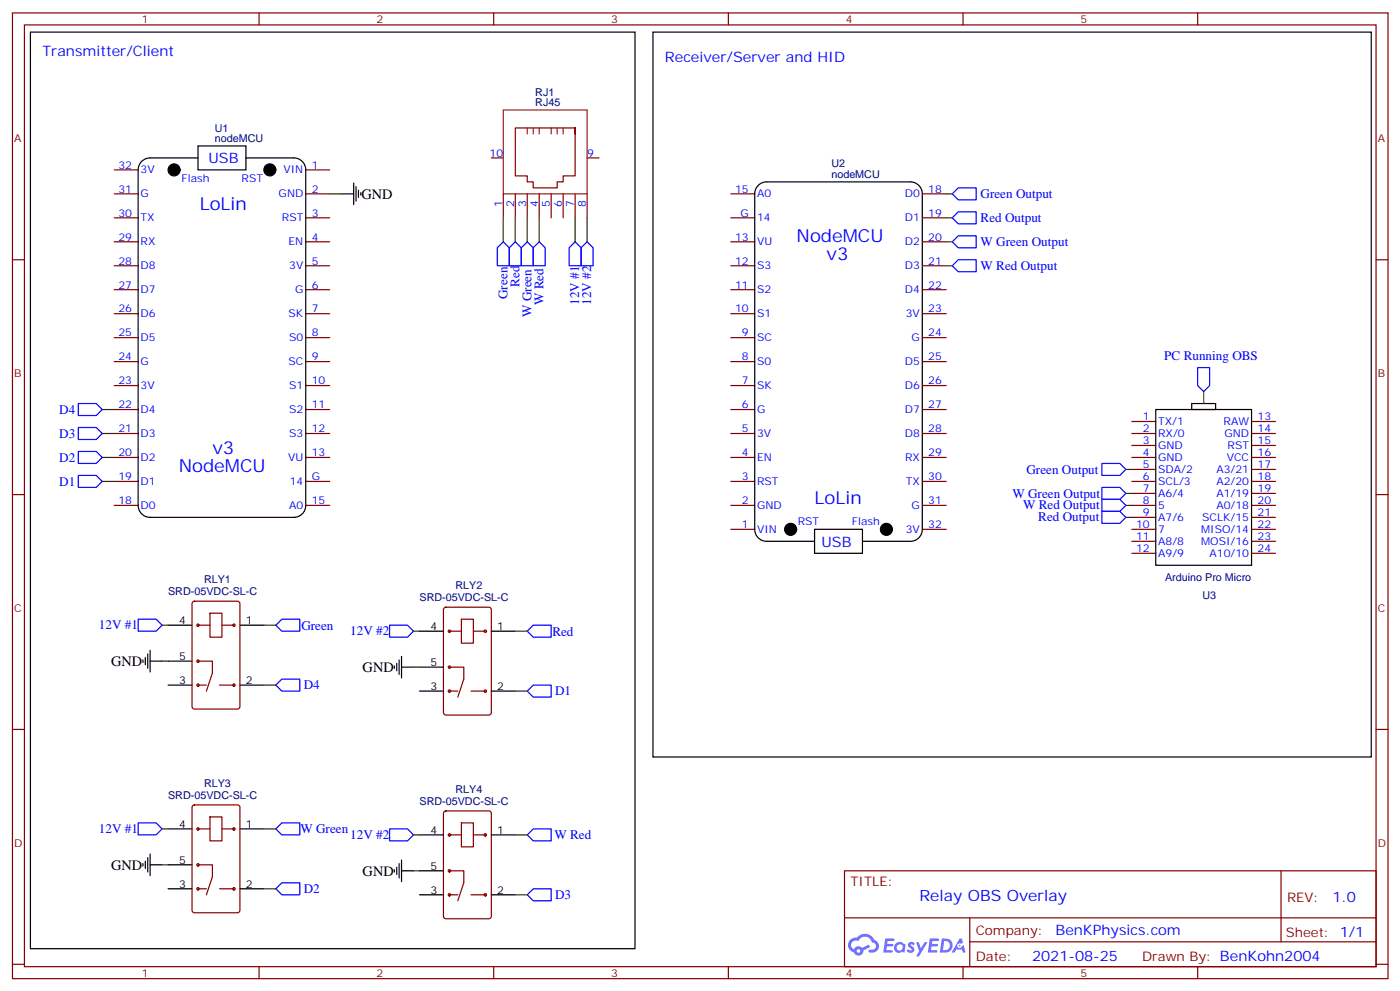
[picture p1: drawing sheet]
<svg xmlns="http://www.w3.org/2000/svg" width="413mm" height="292mm" viewBox="0 0 413 292" stroke-linecap="round" stroke-linejoin="round" font-family="sans-serif">
<g fill="none" stroke="#870000" stroke-width=".35">
<path d="M3.7 3.8h405.3v284.3h-405.3zM7.2 7.3h398.3v277.3h-398.3zM76.3 3.8v3.5M145.5 3.8v3.5M214.6 3.8v3.5M283.8 3.8v3.5M352.9 3.8v3.5M3.7 76.5h3.5M405.5 76.5h3.5M3.7 145.6h3.5M405.5 145.6h3.5M3.7 214.8h3.5"/>
<path d="M405.5 214.8h3.5M248.8 256.4h156.7v28.2h-156.7zM377.5 256.4v20.9M248.9 270.2h156.5M285.8 277.3h119.6M285.8 270.2v14.2M3.7 283.9h3.5M76.3 284.6v3.5M145.5 284.6v3.5M214.6 284.6v3.5M283.8 284.6v3.5M352.9 284.6v3.5"/>
<path d="M405.5 283.9h3.5"/>
</g>
<g fill="#5487ff">
<path d="M267.8 277.6a1.22 1.22 0 0 1 1.8 .2l-.4 .6a.47 .47 0 0 0-.4-.4 .47 .47 0 0 0-.5 .2l.2 .2a1.14 1.14 0 0 1 .8 1.8 1.14 1.14 0 0 1-2 0l-.2-.2 .5-.6 .7 .5a.29 .29 0 0 0 .4-.3 .29 .29 0 0 0-.3-.3 1.04 1.04 0 0 1-.6-1.7z"/>
<path d="M260.8 276.3h2.4l.3 .2-.1 .5-1.8 .1-.2 .8h1.6l.3 .4-.4 .4h-1.6l-.1 1.1h1.7l.2 .3-.2 .3-2.7 .1z"/>
<path d="M274 276.3h2.3l.4 .2-.2 .5-1.8 .1-.1 .8h1.5l.3 .4-.3 .4h-1.6l-.2 1.1h1.7l.2 .3-.2 .3-2.6 .1z"/>
<path d="M282.7 276.3h.7l.4 1.3-.6 .3a.69 .69 0 0 0-1.1 .3 .69 .69 0 0 0 .5 .9 .69 .69 0 0 0 .9-.6l.4-.2 .6 2.2h-.8l-.2-.9h-1.7l-.5 .9h-.9z"/>
<path d="M270 277.4h.7l.7 1.8 1.1-1.8h.8l-2.5 4.2h-.9l1-1.5z"/>
<path d="M277.5 276.3l-.6 4.2h1.4a2.11 2.11 0 0 0 2.4-2.1 2.11 2.11 0 0 0-2.5-2.1zM278.2 277.1a1.39 1.39 0 0 1 1.7 1.4 1.39 1.39 0 0 1-1.8 1.3h-.2z"/>
<path d="M263.8 277.9a1.54 1.54 0 0 0 0 2.2 1.54 1.54 0 0 0 2.1 .1l.6 .3 .3-2.3-.1-.3h-.5a1.49 1.49 0 0 0-2.4 0zM264.1 278.9a.95 .95 0 0 1 1.9 0 .95 .95 0 0 1-1.9 0z"/>
<path d="M250.6 276.7a2.18 2.18 0 0 0 1 3.7 1.44 1.44 0 0 0 1.7 .9 1.44 1.44 0 0 0 1.1-1.4l2-1.1-.4-.7-1.9 1a1.47 1.47 0 0 0-2.5 .4 1.39 1.39 0 0 1-.6-1.9 1.39 1.39 0 0 1 2-.5 2.12 2.12 0 0 1 2.1-1.3 2.12 2.12 0 0 1 1.9 1.7 1.14 1.14 0 0 1 1.1 1.4 1.14 1.14 0 0 1-1.6 .7 .43 .43 0 0 0-.6 .4 .43 .43 0 0 0 .4 .5 1.98 1.98 0 0 0 2.6-1.2 1.98 1.98 0 0 0-1.3-2.6 3.1 3.1 0 0 0-5.2-.6l-.9 .1zM252.4 280a.55 .55 0 0 1 1.1 0 .55 .55 0 0 1-1.1 0z"/>
<circle cx="282.8" cy="278.4" r=".26"/>
</g>
<g fill="none" stroke="#000" stroke-width=".35">
<path d="M9 9.5h178.1v269.8h-178.1zM192.4 9.5h211.7v213.4h-211.7zM58.3 43h14.2v7h-14.2zM58.3 46.5h-14.1a3.5 3.5 0 0 0-3.5 3.5v98.8a3.5 3.5 0 0 0 3.5 3.5h42.4a3.5 3.5 0 0 0 3.5-3.5v-98.8a3.5 3.5 0 0 0-3.5-3.5h-14.1M100.7 57.1h3.5M104.2 53.9v6.4M104.9 55v4.2M105.6 56v2.1M106.3 56.7v.7M351.2 118.8h7v1.8h-7zM340.6 120.6h28.2v45.8h-28.2zM240 155.9h14.1v7h-14.1z"/>
<path d="M240 159.4h-14.1a3.5 3.5 0 0 1-3.5-3.5v-98.8a3.5 3.5 0 0 1 3.5-3.5h42.4a3.5 3.5 0 0 1 3.5 3.5v98.8a3.5 3.5 0 0 1-3.5 3.5h-14.2M42.1 194.3v.7M42.8 193.6v2.1M43.5 192.5v4.3M44.2 194.7h3.6M44.2 191.5v6.3M49.5 184.1h7.1M49.5 194.7h7.1M70.7 184.1h7.1M116.2 196.1v.7M116.9 195.4v2.1M117.6 194.3v4.2"/>
<path d="M118.3 196.4h3.5M118.3 193.3v6.3M123.6 185.8h7.1M123.6 196.4h7.1M144.8 185.8h7M49.5 201.7h7.1M70.7 201.7h7.1M123.6 203.5h7.1M144.8 203.5h7M42.1 254.3v.7M42.8 253.6v2.1M43.5 252.5v4.3"/>
<path d="M44.2 254.6h3.6M44.2 251.5v6.3M49.5 244.1h7.1M49.5 254.6h7.1M70.7 244.1h7.1M116.2 256v.8M116.9 255.3v2.2M117.6 254.3v4.2M118.3 256.4h3.5M118.3 253.2v6.4M123.6 245.8h7.1M123.6 256.4h7.1"/>
<path d="M144.8 245.8h7M49.5 261.7h7.1M70.7 261.7h7.1M123.6 263.5h7.1M144.8 263.5h7"/>
</g>
<g fill="none" stroke="#870000" stroke-width=".35">
<path d="M169.5 37.7h-17.7v14.1h3.6v1.8h1.7v1.7h7.1v-1.7h1.7v-1.8h3.6v-14.1v1.7M33.7 50h7M33.7 57.1h7M90.1 50h7.1M90.1 57.1h7.1M144.8 46.5h3.5M148.3 57.1v7M151.8 57.1v7M155.4 57.1v7M158.9 57.1v7M162.4 57.1v7M165.9 57.1v7"/>
<path d="M169.5 57.1v7M173 46.5h3.5M173 57.1v7M215.3 57.1h7.1M271.8 57.1h7M33.7 64.1h7M33.7 71.2h7M33.7 78.2h7M90.1 64.1h7.1M90.1 71.2h7.1M90.1 78.2h7.1M215.3 64.1h7.1"/>
<path d="M215.3 71.2h7.1M215.3 78.2h7.1M271.8 64.1h7M271.8 71.2h7M271.8 78.2h7M33.7 85.3h7M33.7 92.4h7M33.7 99.4h7M90.1 85.3h7.1M90.1 92.4h7.1M90.1 99.4h7.1M215.3 85.3h7.1"/>
<path d="M215.3 92.4h7.1M215.3 99.4h7.1M271.8 85.3h7M271.8 92.4h7M271.8 99.4h7M33.7 106.5h7M33.7 113.5h7M90.1 106.5h7.1M90.1 113.5h7.1M215.3 106.5h7.1M215.3 113.5h7.1M271.8 106.5h7"/>
<path d="M271.8 113.5h7M33.7 120.6h7M33.7 127.6h7M33.7 134.7h7M90.1 120.6h7.1M90.1 127.6h7.1M90.1 134.7h7.1M215.3 120.6h7.1M215.3 127.6h7.1M215.3 134.7h7.1M271.8 120.6h7M271.8 127.6h7"/>
<path d="M271.8 134.7h7M333.5 127.6h7.1M333.5 134.7h7.1M333.5 124.1h7.1M333.5 131.2h7.1M333.5 138.2h7.1M368.8 127.6h7M368.8 134.7h7M368.8 124.1h7M368.8 131.2h7M368.8 138.2h7M33.7 141.7h7"/>
<path d="M33.7 148.8h7M90.1 141.7h7.1M90.1 148.8h7.1M215.3 141.7h7.1M215.3 148.8h7.1M215.3 155.9h7.1M271.8 141.7h7M271.8 148.8h7M271.8 155.9h7M333.5 141.7h7.1M333.5 148.8h7.1M333.5 155.9h7.1"/>
<path d="M333.5 145.3h7.1M333.5 152.3h7.1M333.5 159.4h7.1M368.8 141.7h7M368.8 148.8h7M368.8 155.9h7M368.8 145.3h7M368.8 152.3h7M368.8 159.4h7M56.8 177.2l.5-.2h12.7l.6 .5 .1 30.6-.5 .6-12.9 .1-.7-.5v-30.6zM130.9 179l.5-.2h12.7l.6 .4 .1 30.6-.5 .7h-12.9l-.7-.4v-30.6zM333.5 162.9h7.1"/>
<path d="M368.8 162.9h7M58.3 194.7h4.3v3.5l-1.8 5.3M58.3 184.1h3.6M61.9 180.6h3.5v7h-3.5zM65.4 184.1h3.5M132.4 196.4h4.3v3.6l-1.8 5.2M132.4 185.8h3.6M136 182.3h3.5v7.1h-3.5zM139.5 185.8h3.5M58.3 201.7h2.5M64.7 201.7h4.2M132.4 203.5h2.5"/>
<path d="M138.8 203.5h4.2M56.8 237.2l.5-.2h12.7l.6 .4 .1 30.6-.5 .7h-12.9l-.7-.4v-30.6zM130.9 239l.5-.2h12.7l.6 .4 .1 30.6-.5 .7h-12.9l-.7-.5v-30.5zM58.3 254.6h4.3v3.6l-1.8 5.3M58.3 244.1h3.6M61.9 240.5h3.5v7.1h-3.5zM65.4 244.1h3.5M132.4 256.4h4.3v3.5l-1.8 5.3M132.4 245.8h3.6M136 242.3h3.5v7h-3.5zM139.5 245.8h3.5M58.3 261.7h2.5"/>
<path d="M64.7 261.7h4.2M132.4 263.5h2.5M138.8 263.5h4.2"/>
<circle cx="58.3" cy="194.7" r=".35"/>
<circle cx="58.3" cy="184.1" r=".35"/>
<circle cx="68.9" cy="184.1" r=".35"/>
<circle cx="132.4" cy="185.8" r=".35"/>
<circle cx="132.4" cy="196.4" r=".35"/>
<circle cx="143" cy="185.8" r=".35"/>
<circle cx="58.3" cy="201.7" r=".35"/>
<circle cx="68.9" cy="201.7" r=".35"/>
<circle cx="132.4" cy="203.5" r=".35"/>
<circle cx="143" cy="203.5" r=".35"/>
<circle cx="58.3" cy="254.6" r=".35"/>
<circle cx="58.3" cy="244.1" r=".35"/>
<circle cx="68.9" cy="244.1" r=".35"/>
<circle cx="132.4" cy="245.8" r=".35"/>
<circle cx="132.4" cy="256.4" r=".35"/>
<circle cx="143" cy="245.8" r=".35"/>
<circle cx="58.3" cy="261.7" r=".35"/>
<circle cx="68.9" cy="261.7" r=".35"/>
<circle cx="132.4" cy="263.5" r=".35"/>
<circle cx="143" cy="263.5" r=".35"/>
</g>
<path d="M148.3 32.4h24.7v24.7h-24.7zM155.4 37.7v1.7M157.1 37.7v1.7M158.9 37.7v1.7M162.4 37.7v1.7M164.2 37.7v1.7M165.9 37.7v1.7" fill="none" stroke="#8c2424" stroke-width=".35"/>
<g fill="none" stroke="#00f" stroke-width=".35">
<path d="M280.6 57.1l1.8-1.8h5.3v3.5h-5.3zM148.3 71.2l1.8 1.8v5.2h-3.6v-5.2zM151.8 71.2l1.8 1.8v5.2h-3.5v-5.2zM155.4 71.2l1.7 1.8v5.2h-3.5v-5.2zM158.9 71.2l1.8 1.8v5.2h-3.6v-5.2zM169.5 71.2l1.7 1.8v5.2h-3.5v-5.2zM173 71.2l1.8 1.8v5.2h-3.6v-5.2zM282.4 62.4h5.3v3.5h-5.3l-1.8-1.8zM282.4 69.4h5.3v3.6h-5.3l-1.8-1.8zM282.4 76.5h5.3v3.5h-5.3l-1.8-1.8zM23.1 118.8h5.3l1.7 1.8-1.7 1.7h-5.3zM352.9 108.2h3.5v5.3l-1.7 1.8-1.8-1.8z"/>
<path d="M23.1 140h5.3l1.7 1.7-1.7 1.8h-5.3zM23.1 132.9h5.3l1.7 1.8-1.7 1.8h-5.3zM23.1 125.9h5.3l1.7 1.7-1.7 1.8h-5.3zM324.7 136.5h5.3l1.8 1.7-1.8 1.8h-5.3zM324.7 147h5.3l1.8 1.8-1.8 1.8h-5.3zM324.7 143.5h5.3l1.8 1.8-1.8 1.7h-5.3zM324.7 150.6h5.3l1.8 1.7-1.8 1.8h-5.3zM40.7 182.3h5.3l1.8 1.8-1.8 1.7h-5.3zM81.3 184.1l1.7-1.8h5.3v3.5h-5.3zM114.8 184.1h5.3l1.7 1.7-1.7 1.8h-5.3zM155.4 185.8l1.7-1.7h5.3v3.5h-5.3zM81.3 201.7l1.7-1.7h5.3v3.5h-5.3z"/>
<path d="M155.4 203.5l1.7-1.8h5.3v3.5h-5.3zM40.7 242.3h5.3l1.8 1.8-1.8 1.7h-5.3zM81.3 244.1l1.7-1.8h5.3v3.5h-5.3zM114.8 244.1h5.3l1.7 1.7-1.7 1.8h-5.3zM155.4 245.8l1.7-1.7h5.3v3.5h-5.3zM81.3 261.7l1.7-1.8h5.3v3.6h-5.3zM157.1 261.7h5.3v3.5h-5.3l-1.7-1.7z"/>
</g>
<g fill="none" stroke="#008700" stroke-width=".35">
<path d="M97.2 57.1h3.5M278.8 57.1h1.8M148.3 64.1v7.1M151.8 64.1v7.1M155.4 64.1v7.1M158.9 64.1v7.1M169.5 64.1v7.1M173 64.1v7.1M278.8 64.1h1.8M278.8 71.2h1.8M278.8 78.2h1.8M354.7 115.3v3.5"/>
<path d="M30.1 120.6h3.6M30.1 127.6h3.6M30.1 134.7h3.6M331.8 138.2h1.7M30.1 141.7h3.6M331.8 145.3h1.7M331.8 148.8h1.7M331.8 152.3h1.7M47.8 184.1h1.7M47.8 194.7h1.7M77.8 184.1h3.5M121.8 185.8h1.8"/>
<path d="M121.8 196.4h1.8M151.8 185.8h3.6M77.8 201.7h3.5M151.8 203.5h3.6M47.8 244.1h1.7M47.8 254.6h1.7M77.8 244.1h3.5M121.8 245.8h1.8M121.8 256.4h1.8M151.8 245.8h3.6M77.8 261.7h3.5M151.8 263.5h3.6"/>
</g>
<g fill="#000" stroke="#000" stroke-width=".35">
<circle cx="51.3" cy="50" r="1.76"/>
<circle cx="79.5" cy="50" r="1.76"/>
<circle cx="233" cy="155.9" r="1.76"/>
<circle cx="261.2" cy="155.9" r="1.76"/>
</g>
<g font-size="5.3" fill="#00f">
<text x="58.8" y="61.8">LoLin</text>
<text x="234.7" y="71.2">NodeMCU</text>
<text x="243.6" y="76.5">v3</text>
<text x="62.6" y="133.6">v3</text>
<text x="52.7" y="138.9">NodeMCU</text>
<text x="240.1" y="148.3">LoLin</text>
</g>
<text font-size="4.6" fill="#00f" x="270.9" y="265.4">Relay OBS Overlay</text>
<g font-size="4.2" fill="#00f">
<text x="12.5" y="16.5">Transmitter/Client</text>
<text x="195.9" y="18.3">Receiver/Server and HID</text>
<text x="61.4" y="48">USB</text>
<text x="242.1" y="161.1">USB</text>
<text x="392.6" y="265.7">1.0</text>
<text x="311" y="275.2">BenKPhysics.com</text>
<text x="304.1" y="283">2021-08-25</text>
</g>
<g font-size="4.2">
<text x="106.5" y="58.5">GND</text>
<text x="32.8" y="196.1">GND</text>
<text x="106.9" y="197.9">GND</text>
<text x="32.8" y="256.1">GND</text>
<text x="106.9" y="257.8">GND</text>
</g>
<g font-size="3.9" fill="#00f">
<text x="288.9" y="58.3">Green Output</text>
<text x="288.9" y="65.4">Red Output</text>
<text x="288.9" y="72.4">W Green Output</text>
<text x="288.9" y="79.5">W Red Output</text>
<text x="149.5" y="88.1" transform="rotate(-90 149.5 88.1)">Green</text>
<text x="153.1" y="84.5" transform="rotate(-90 153.1 84.5)">Red</text>
<text x="160.1" y="89.8" transform="rotate(-90 160.1 89.8)">W Red</text>
<text x="170.7" y="89.8" transform="rotate(-90 170.7 89.8)">12V #1</text>
<text x="174.2" y="89.8" transform="rotate(-90 174.2 89.8)">12V #2</text>
<text x="156.6" y="93.4" transform="rotate(-90 156.6 93.4)">W Green</text>
<text x="343.1" y="106">PC Running OBS</text>
<text x="17.5" y="121.8">D4</text>
<text x="17.5" y="128.9">D3</text>
<text x="17.5" y="135.9">D2</text>
<text x="17.5" y="143">D1</text>
<text x="302.5" y="139.4">Green Output</text>
<text x="298.3" y="146.5">W Green Output</text>
<text x="301.5" y="150">W Red Output</text>
<text x="306" y="153.5">Red Output</text>
<text x="29.1" y="185.3">12V #1</text>
<text x="88.8" y="185.4">Green</text>
<text x="103.2" y="187.1">12V #2</text>
<text x="162.8" y="187.1">Red</text>
<text x="89.5" y="203">D4</text>
<text x="163.6" y="204.7">D1</text>
<text x="29.1" y="245.3">12V #1</text>
<text x="88.5" y="245.3">W Green</text>
<text x="103.2" y="247.1">12V #2</text>
<text x="163.4" y="247.1">W Red</text>
<text x="89.5" y="262.9">D2</text>
<text x="163.6" y="264.7">D3</text>
</g>
<g font-size="3.9" fill="#800">
<text x="250.6" y="261">TITLE:</text>
<text x="379.2" y="265.7">REV:</text>
<text x="287.5" y="275.2">Company:</text>
<text x="378.9" y="275.8">Sheet: 1/1</text>
<text x="287.5" y="282.9">Date:</text>
<text x="336.6" y="282.9">Draw</text>
<text x="346.7" y="282.9">n By: BenKohn2004</text>
</g>
<g font-size="3.2" fill="#800">
<text x="41.8" y="6.8">1</text>
<text x="110.9" y="6.8">2</text>
<text x="180.1" y="6.8">3</text>
<text x="249.2" y="6.8">4</text>
<text x="318.3" y="6.8">5</text>
<text x="4.2" y="41.9">A</text>
<text x="406" y="41.9">A</text>
<text x="4.2" y="111.1">B</text>
<text x="406" y="111.1">B</text>
<text x="4.2" y="180.2">C</text>
<text x="406" y="180.2">C</text>
<text x="4.2" y="249.3">D</text>
<text x="406" y="249.3">D</text>
<text x="41.8" y="287.6">1</text>
<text x="110.9" y="287.6">2</text>
<text x="180.1" y="287.6">3</text>
<text x="249.2" y="287.6">4</text>
<text x="318.3" y="287.6">5</text>
</g>
<g font-size="3.2" fill="#000080">
<text x="157.7" y="28.2">RJ1</text>
<text x="157.7" y="31.3">RJ45</text>
<text x="63.3" y="41.9">nodeMCU</text>
<text x="63.3" y="39">U1</text>
<text x="245" y="52.5">nodeMCU</text>
<text x="245" y="49.3">U2</text>
<text x="60.1" y="171.7">RLY1</text>
<text x="134.2" y="173.5">RLY2</text>
<text x="343.3" y="171.1">Arduino Pro Micro</text>
<text x="49.5" y="175.3">SRD-05VDC-SL-C</text>
<text x="123.6" y="177">SRD-05VDC-SL-C</text>
<text x="354.3" y="176.4">U3</text>
<text x="60.1" y="231.7">RLY3</text>
<text x="134.2" y="233.5">RLY4</text>
<text x="49.5" y="235.2">SRD-05VDC-SL-C</text>
<text x="123.6" y="237">SRD-05VDC-SL-C</text>
</g>
<g font-size="3.2" fill="#00f">
<text x="144.3" y="46.1">10</text>
<text x="173" y="46.1">9</text>
<text x="34.9" y="49.7">32</text>
<text x="41.4" y="51.1">3V</text>
<text x="53.5" y="53.5">Flash</text>
<text x="71.2" y="53.5">RST</text>
<text x="83.5" y="51.1">VIN</text>
<text x="91.9" y="49.7">1</text>
<text x="34.9" y="56.7">31</text>
<text x="41.4" y="58.1">G</text>
<text x="82.1" y="58.1">GND</text>
<text x="91.9" y="56.7">2</text>
<text x="216.6" y="56.7">15</text>
<text x="223.1" y="58.1">A0</text>
<text x="266.6" y="58.1">D0</text>
<text x="273.5" y="56.7">18</text>
<text x="34.9" y="63.8">30</text>
<text x="41.4" y="65.2">TX</text>
<text x="83.1" y="65.2">RST</text>
<text x="91.9" y="63.8">3</text>
<text x="148" y="60.9" transform="rotate(-90 148 60.9)">1</text>
<text x="151.5" y="60.9" transform="rotate(-90 151.5 60.9)">2</text>
<text x="155" y="60.9" transform="rotate(-90 155 60.9)">3</text>
<text x="158.5" y="60.9" transform="rotate(-90 158.5 60.9)">4</text>
<text x="162.1" y="60.9" transform="rotate(-90 162.1 60.9)">5</text>
<text x="165.6" y="60.9" transform="rotate(-90 165.6 60.9)">6</text>
<text x="169.1" y="60.9" transform="rotate(-90 169.1 60.9)">7</text>
<text x="172.6" y="60.9" transform="rotate(-90 172.6 60.9)">8</text>
<text x="218.2" y="63.8">G</text>
<text x="223.1" y="65.2">14</text>
<text x="266.6" y="65.2">D1</text>
<text x="273.5" y="63.8">19</text>
<text x="34.9" y="70.8">29</text>
<text x="91.9" y="70.8">4</text>
<text x="216.6" y="70.8">13</text>
<text x="273.5" y="70.8">20</text>
<text x="34.9" y="77.9">28</text>
<text x="41.4" y="72.2">RX</text>
<text x="85" y="72.2">EN</text>
<text x="91.9" y="77.9">5</text>
<text x="216.6" y="77.9">12</text>
<text x="223.1" y="72.2">VU</text>
<text x="266.6" y="72.2">D2</text>
<text x="273.5" y="77.9">21</text>
<text x="41.4" y="79.3">D8</text>
<text x="85.2" y="79.3">3V</text>
<text x="223.1" y="79.3">S3</text>
<text x="266.6" y="79.3">D3</text>
<text x="34.9" y="84.9">27</text>
<text x="41.4" y="86.4">D7</text>
<text x="86.9" y="86.4">G</text>
<text x="91.9" y="84.9">6</text>
<text x="216.6" y="84.9">11</text>
<text x="223.1" y="86.4">S2</text>
<text x="266.6" y="86.4">D4</text>
<text x="273.5" y="84.9">22</text>
<text x="34.9" y="92">26</text>
<text x="41.4" y="93.4">D6</text>
<text x="85" y="93.4">SK</text>
<text x="91.9" y="92">7</text>
<text x="216.6" y="92">10</text>
<text x="223.1" y="93.4">S1</text>
<text x="266.9" y="93.4">3V</text>
<text x="273.5" y="92">23</text>
<text x="34.9" y="99.1">25</text>
<text x="41.4" y="100.5">D5</text>
<text x="85.2" y="100.5">S0</text>
<text x="91.9" y="99.1">8</text>
<text x="218.6" y="99.1">9</text>
<text x="223.1" y="100.5">SC</text>
<text x="268.6" y="100.5">G</text>
<text x="273.5" y="99.1">24</text>
<text x="34.9" y="106.1">24</text>
<text x="41.4" y="107.5">G</text>
<text x="85" y="107.5">SC</text>
<text x="91.9" y="106.1">9</text>
<text x="218.6" y="106.1">8</text>
<text x="223.1" y="107.5">S0</text>
<text x="266.6" y="107.5">D5</text>
<text x="273.5" y="106.1">25</text>
<text x="34.9" y="113.2">23</text>
<text x="91.9" y="113.2">10</text>
<text x="218.6" y="113.2">7</text>
<text x="273.5" y="113.2">26</text>
<text x="41.4" y="114.6">3V</text>
<text x="85.2" y="114.6">S1</text>
<text x="223.1" y="114.6">SK</text>
<text x="266.6" y="114.6">D6</text>
<text x="34.9" y="120.2">22</text>
<text x="41.4" y="121.6">D4</text>
<text x="85.2" y="121.6">S2</text>
<text x="91.9" y="120.2">11</text>
<text x="218.6" y="120.2">6</text>
<text x="223.1" y="121.6">G</text>
<text x="266.6" y="121.6">D7</text>
<text x="273.5" y="120.2">27</text>
<text x="336.8" y="123.8">1</text>
<text x="341.3" y="125.2">TX/1</text>
<text x="360.6" y="125.2">RAW</text>
<text x="370.6" y="123.8">13</text>
<text x="34.9" y="127.3">21</text>
<text x="41.4" y="128.7">D3</text>
<text x="85.2" y="128.7">S3</text>
<text x="91.9" y="127.3">12</text>
<text x="218.6" y="127.3">5</text>
<text x="223.1" y="128.7">3V</text>
<text x="266.6" y="128.7">D8</text>
<text x="273.5" y="127.3">28</text>
<text x="336.8" y="127.3">2</text>
<text x="336.8" y="130.8">3</text>
<text x="341.3" y="128.7">RX/0</text>
<text x="360.8" y="128.7">GND</text>
<text x="370.6" y="127.3">14</text>
<text x="370.6" y="130.8">15</text>
<text x="34.9" y="134.3">20</text>
<text x="41.4" y="135.7">D2</text>
<text x="84.9" y="135.7">VU</text>
<text x="91.9" y="134.3">13</text>
<text x="218.6" y="134.3">4</text>
<text x="223.1" y="135.7">EN</text>
<text x="266.7" y="135.7">RX</text>
<text x="273.5" y="134.3">29</text>
<text x="336.8" y="134.3">4</text>
<text x="336.8" y="137.9">5</text>
<text x="341.3" y="132.2">GND</text>
<text x="341.3" y="135.7">GND</text>
<text x="361.5" y="135.7">VCC</text>
<text x="361.8" y="132.2">RST</text>
<text x="370.6" y="134.3">16</text>
<text x="370.6" y="137.9">17</text>
<text x="34.9" y="141.4">19</text>
<text x="41.4" y="142.8">D1</text>
<text x="85.4" y="142.8">14</text>
<text x="91.9" y="141.4">G</text>
<text x="218.6" y="141.4">3</text>
<text x="223.1" y="142.8">RST</text>
<text x="266.9" y="142.8">TX</text>
<text x="273.5" y="141.4">30</text>
<text x="336.8" y="141.4">6</text>
<text x="341.3" y="139.3">SDA/2</text>
<text x="341.3" y="142.8">SCL/3</text>
<text x="358.4" y="139.3">A3/21</text>
<text x="358.4" y="142.8">A2/20</text>
<text x="370.6" y="141.4">18</text>
<text x="34.9" y="148.4">18</text>
<text x="41.4" y="149.9">D0</text>
<text x="85.2" y="149.9">A0</text>
<text x="91.9" y="148.4">15</text>
<text x="218.6" y="148.4">2</text>
<text x="223.1" y="149.9">GND</text>
<text x="268.6" y="149.9">G</text>
<text x="273.5" y="148.4">31</text>
<text x="336.8" y="144.9">7</text>
<text x="336.8" y="148.4">8</text>
<text x="341.3" y="146.3">A6/4</text>
<text x="341.3" y="149.9">5</text>
<text x="358.4" y="146.3">A1/19</text>
<text x="358.4" y="149.9">A0/18</text>
<text x="370.6" y="144.9">19</text>
<text x="370.6" y="148.4">20</text>
<text x="218.6" y="155.5">1</text>
<text x="235.1" y="154.7">RST</text>
<text x="251" y="154.7">Flash</text>
<text x="273.5" y="155.5">32</text>
<text x="334.8" y="155.5">10</text>
<text x="336.8" y="152">9</text>
<text x="341.3" y="153.4">A7/6</text>
<text x="354.3" y="153.4">SCLK/15</text>
<text x="370.6" y="152">21</text>
<text x="370.6" y="155.5">22</text>
<text x="223.1" y="156.9">VIN</text>
<text x="266.9" y="156.9">3V</text>
<text x="334.8" y="159">11</text>
<text x="341.3" y="156.9">7</text>
<text x="341.3" y="160.4">A8/8</text>
<text x="353.9" y="156.9">MISO/14</text>
<text x="353.9" y="160.4">MOSI/16</text>
<text x="370.6" y="159">23</text>
<text x="334.8" y="162.6">12</text>
<text x="341.3" y="164">A9/9</text>
<text x="356.4" y="164">A10/10</text>
<text x="370.6" y="162.6">24</text>
</g>
<g font-size="3.2">
<text x="52.8" y="183.7">4</text>
<text x="72.5" y="183.7">1</text>
<text x="126.9" y="185.5">4</text>
<text x="146.5" y="185.5">1</text>
<text x="52.8" y="194.3">5</text>
<text x="126.9" y="196.1">5</text>
<text x="52.8" y="201.4">3</text>
<text x="72.5" y="201.4">2</text>
<text x="126.9" y="203.1">3</text>
<text x="146.5" y="203.1">2</text>
<text x="52.8" y="243.7">4</text>
<text x="72.5" y="243.7">1</text>
<text x="126.9" y="245.5">4</text>
<text x="146.5" y="245.5">1</text>
<text x="52.8" y="254.3">5</text>
<text x="126.9" y="256">5</text>
<text x="52.8" y="261.3">3</text>
<text x="72.5" y="261.3">2</text>
<text x="126.9" y="263.1">3</text>
<text x="146.5" y="263.1">2</text>
</g>
</svg>
